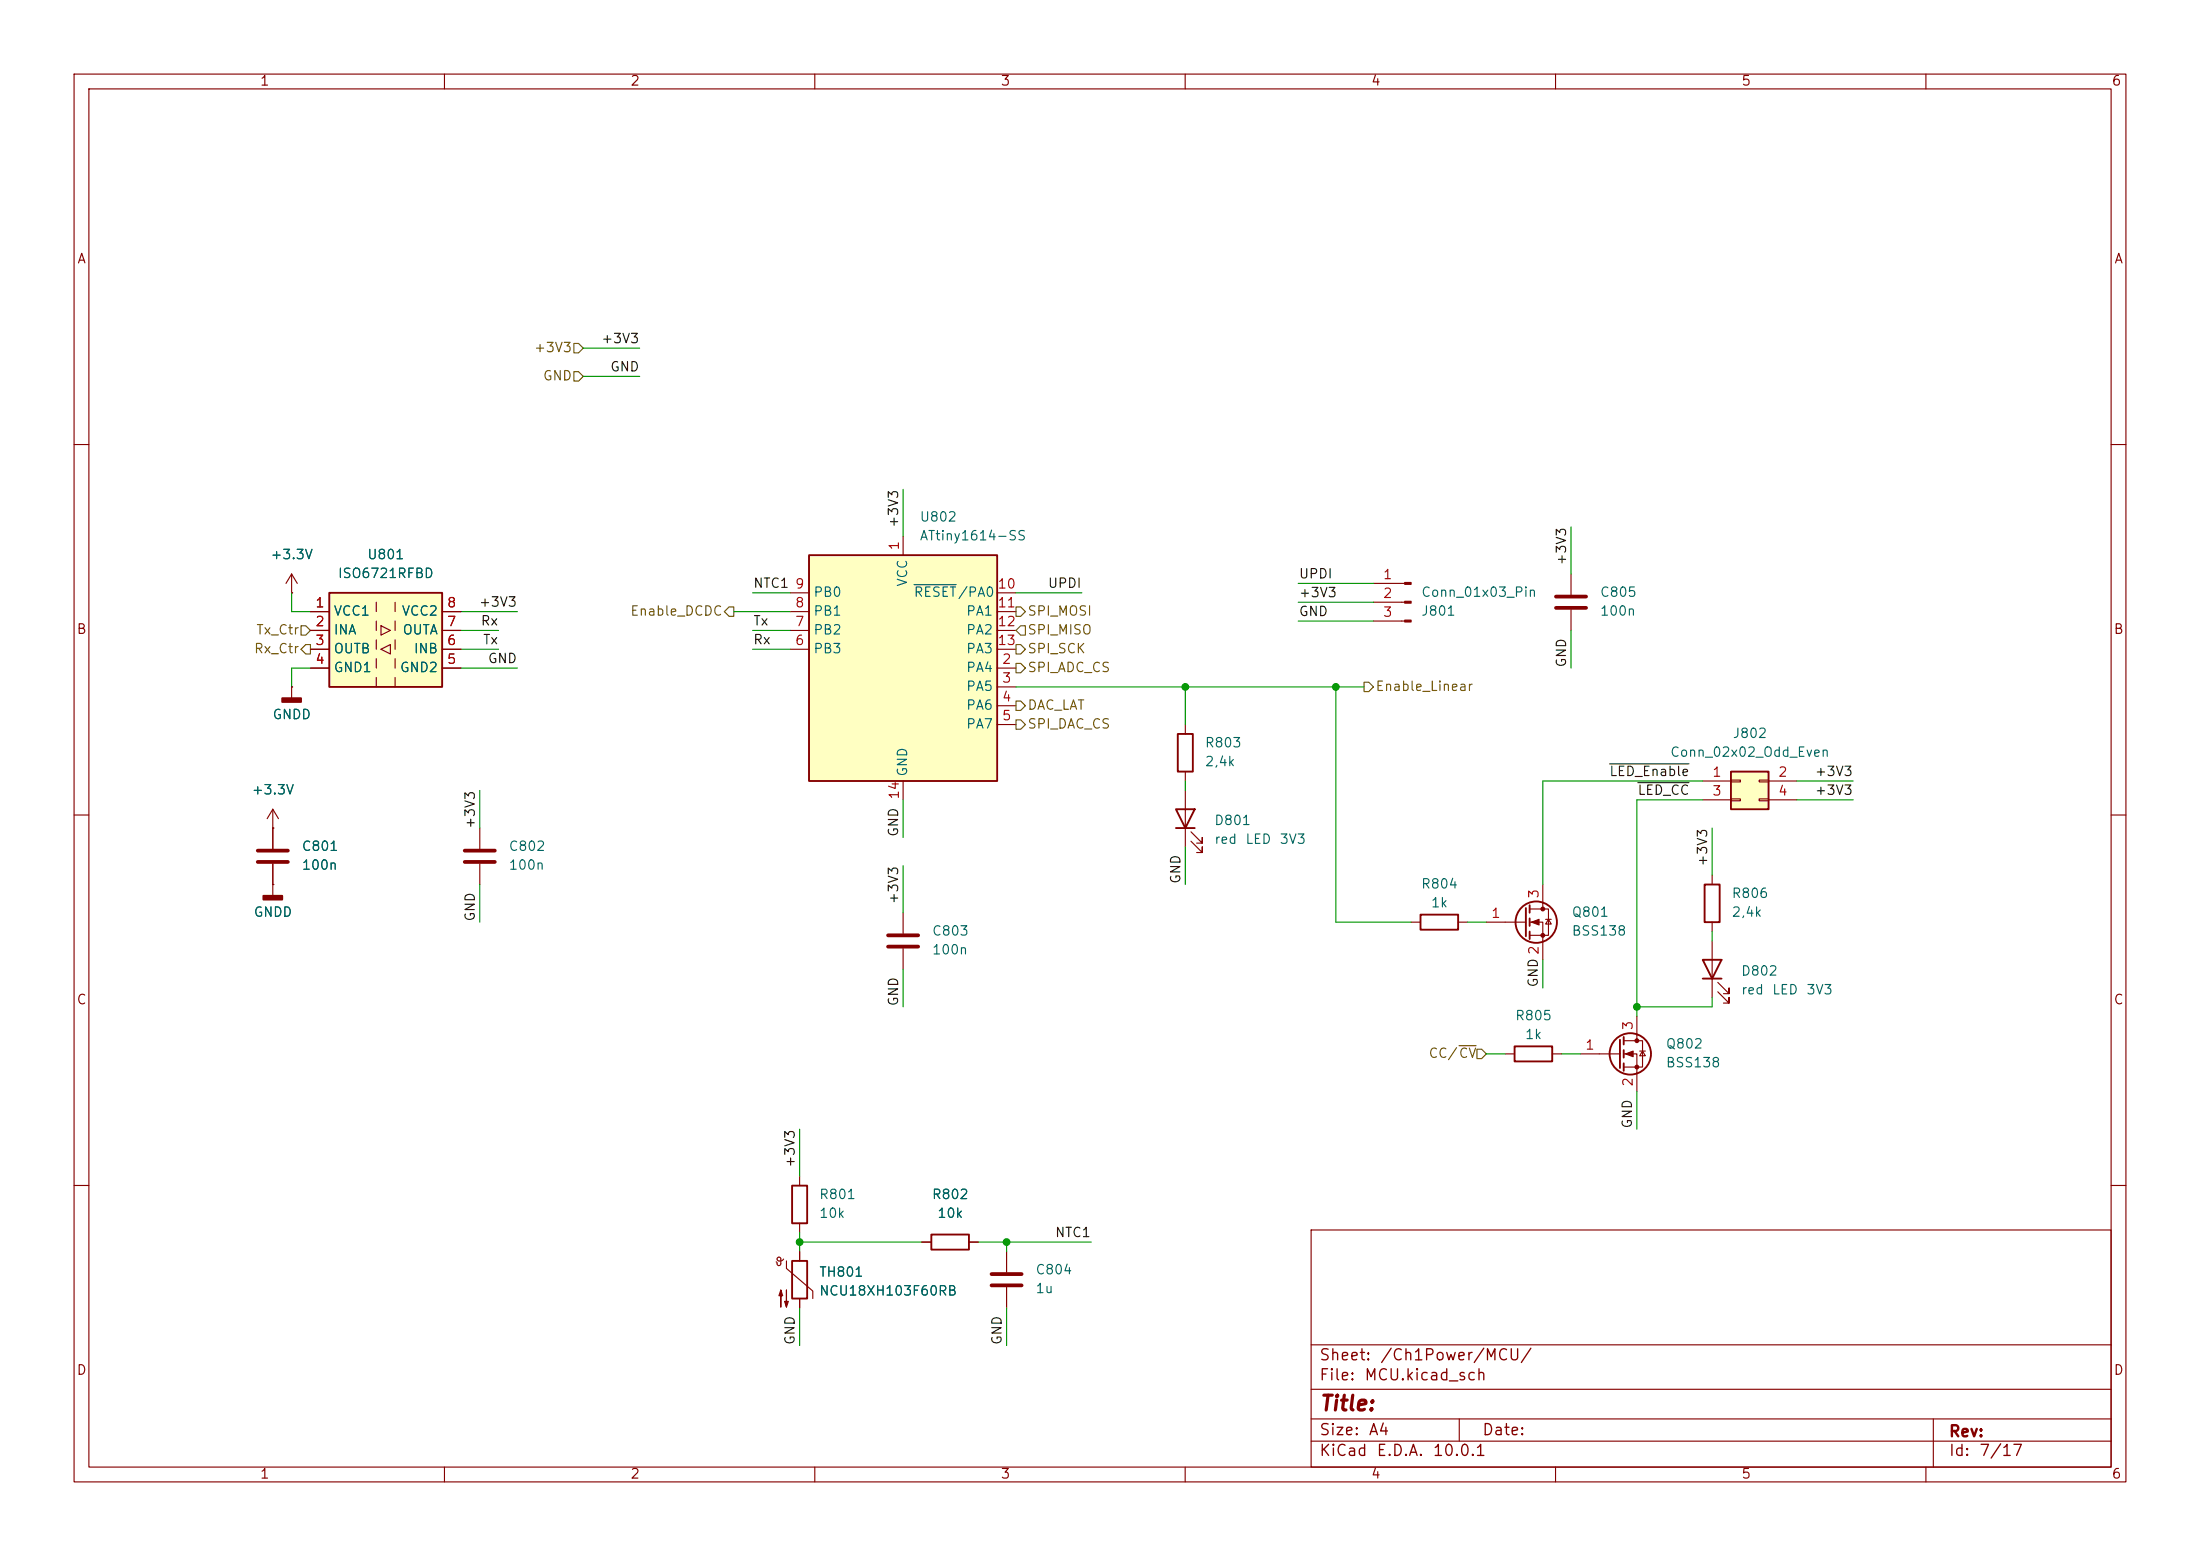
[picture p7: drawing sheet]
<svg xmlns="http://www.w3.org/2000/svg" width="297mm" height="210mm" viewBox="0 0 297 210" stroke-linecap="round" stroke-linejoin="round" font-family="sans-serif">
<g fill="none" stroke="#840000" stroke-width=".15">
<path d="M10 10h277v190h-277zM12 12h273v186h-273zM60 10v2M110 10v2M160 10v2M210 10v2M260 10v2M10 60h2M285 60h2M39.4 92.7h.1M39.4 92.7v1.5M160 97.8v1.3"/>
<path d="M10 110h2M36.8 119.4h.1M36.8 111.8v2.8M36.8 116.6v4.3M64.8 111.8v2.8M64.8 116.6v2.8M160 104.1v1.3M160 106.7v7.6M160.8 113.5l1.5 1.6v-.8v.8h-.8M160.8 112.3l1.5 1.5v-.8v.8h-.8M285 110h2M121.9 123.2v2.8"/>
<path d="M121.9 128v2.8M107.9 158.8v1.2M10 160h2M107.9 165.1v1.3M124.5 167.6h1.2M130.8 167.6h1.3M177 166h108v32h-108zM285 160h2M60 198v2M110 198v2M160 198v2M177 194.5h108"/>
<path d="M177 191.5h108M177 187.5h108M177 181.5h108M197 191.5v3M210 198v2M260 198v2M261 191.5v6.5"/>
</g>
<g fill="#840000" stroke="#840000" stroke-width=".25">
<path d="M38.1 94.2h2.5v.5h-2.5z"/>
<path d="M35.6 120.9h2.5v.5h-2.5z"/>
</g>
<path d="M159 99.1h2v5h-2zM158.7 109.2h2.6l-1.3 2.6zM158.7 111.8h2.6M106.9 160h2.1v5.1h-2.1zM125.7 166.6h5.1v2.1h-5.1z" fill="none" stroke="#840000" stroke-width=".25"/>
<path d="M34.8 114.8h4.1M34.8 116.3h4.1M62.7 114.8h4.1M62.7 116.3h4.1M119.9 126.2h4.1M119.9 127.8h4.1" fill="none" stroke="#840000" stroke-width=".51"/>
<path d="M44.4 80h15.3v12.7h-15.3z" fill="#ffffc2"/>
<path d="M44.4 80h15.3v12.7h-15.3z" fill="none" stroke="#840000" stroke-width=".25"/>
<g fill="none" stroke="#840000" stroke-width=".15">
<path d="M41.9 82.6h2.5M41.9 85.1h2.5M41.9 87.6h2.5M41.9 90.2h2.5M50.8 81.3v1.3M50.8 83.8v1.3M50.8 86.4v1.2M50.8 88.9v1.3M50.8 91.4v1.3M51.4 84.5l1.3 .6-1.3 .6zM51.4 87.6l1.3-.6v1.3zM53.3 81.3v1.3"/>
<path d="M53.3 83.8v1.3M53.3 86.4v1.2M53.3 88.9v1.3M53.3 91.4v1.3M59.7 82.6h2.5M59.7 85.1h2.5M59.7 87.6h2.5M59.7 90.2h2.5"/>
</g>
<path d="M109.2 74.9h25.4v30.5h-25.4z" fill="#ffffc2"/>
<path d="M109.2 74.9h25.4v30.5h-25.4zM204.5 141.2h5v2.1h-5z" fill="none" stroke="#840000" stroke-width=".25"/>
<g fill="none" stroke="#840000" stroke-width=".15">
<path d="M39.4 77.5l-.8 1.2M39.4 77.5l.7 1.2M39.4 77.5v2.5M121.9 72.4v2.5M39.4 80h.1M106.7 87.6h2.5M106.7 85.1h2.5M106.7 82.6h2.5M106.7 80h2.5M134.6 90.2h2.6M134.6 92.7h2.6M134.6 95.3h2.6"/>
<path d="M134.6 97.8h2.6M134.6 87.6h2.6M134.6 85.1h2.6M134.6 82.6h2.6M134.6 80h2.6M36.8 111.8h.1M36.8 109.2l-.7 1.3M36.8 109.2l.8 1.3M36.8 109.2v2.6M121.9 105.4v2.6M203.2 142.2h1.3M209.5 142.2h1.3"/>
<path d="M135.9 168.9v2.8M135.9 173.7v2.8"/>
</g>
<path d="M123.4 78.9h5.7" fill="none" stroke="#006464" stroke-width=".15"/>
<path d="M133.9 172h4M133.9 173.5h4" fill="none" stroke="#840000" stroke-width=".51"/>
<path d="M233.7 104.1h5.1v5.1h-5.1z" fill="#ffffc2"/>
<g fill="none" stroke="#840000" stroke-width=".25">
<path d="M230.1 119.4h2.1v5.1h-2.1zM233.7 104.1h5.1v5.1h-5.1zM191.8 123.4h5v2.1h-5zM206 122.6v3.8M206.5 122.2v1M206.5 124v1M206.5 125.7v1M219.2 140v1M229.9 129.5h2.5l-1.3 2.6zM229.9 132.1h2.5M218.7 140.3v3.8M219.2 141.7v1"/>
<path d="M219.2 143.5v1M106.9 170.2h2.1v5.1h-2.1z"/>
<circle cx="207.4" cy="124.5" r="2.79"/>
<circle cx="220.1" cy="142.2" r="2.79"/>
</g>
<g fill="none" stroke="#840000" stroke-width=".15">
<path d="M185.4 78.7h4.2M212.1 77.5v2.8M39.4 80h.1M39.4 92.7h.1M41.9 82.6h2.5M41.9 85.1h2.5M41.9 87.6h2.5M41.9 90.2h2.5M59.7 82.6h2.5M59.7 85.1h2.5M59.7 87.6h2.5M59.7 90.2h2.5"/>
<path d="M185.4 81.3h4.2M185.4 83.8h4.2M212.1 82.3v2.8M36.8 119.4h.1M36.8 111.8h.1M36.8 111.8v2.8M36.8 116.6v2.8M208.3 119.4v3.3M229.9 105.4h3.8M229.9 108h3.8M231.1 118.1v1.3M233.7 105.3h1.2v.2h-1.2z"/>
<path d="M233.7 107.8h1.2v.3h-1.2zM237.5 105.3h1.3v.2h-1.3zM237.5 107.8h1.3v.3h-1.3zM238.8 105.4h3.8M238.8 108h3.8M190.5 124.5h1.3M196.8 124.5h1.3M200.7 124.5h5.3M206.5 122.7h2.5v3.5h-2.5M206.5 124.5h1.8v5M208.7 124.1h.7M209 124.1l.4 .6h-.7z"/>
<path d="M221 137.2v3.3M231.1 124.5v1.2M231.1 127v7.6M231.9 133.9l1.5 1.5v-.8v.8h-.7M231.9 132.6l1.5 1.5v-.7v.7h-.7M213.4 142.2h5.3M219.2 140.5h2.5v3.5h-2.5M219.2 142.2h1.8v5.1M221.4 141.9h.7M221.7 141.9l.4 .6h-.7zM105.8 169.9a.44 .44 0 0 1-.5 .4 .44 .44 0 0 1-.4-.5l.2-.1 .3 .1v.9l-.2 .1h-.2l-.2-.5M106.2 170.2v1l3.5 3v1.1"/>
<path d="M107.9 168.9v1.3M107.9 175.3v1.2M124.5 167.6h1.2M130.8 167.6h1.3"/>
</g>
<g fill="#840000" stroke="#840000" stroke-width=".15">
<path d="M189.6 78.6h.9v.3h-.9z"/>
<path d="M189.6 81.2h.9v.2h-.9z"/>
<path d="M189.6 83.7h.9v.2h-.9z"/>
<path d="M105.4 174.1l.3 .8h-.5l.2-.8v2.3z"/>
<path d="M106.2 174.1v2.3l-.3-.8h.5l-.2 .8z"/>
<path d="M206.8 124.5l1-.4v.7z"/>
<path d="M219.5 142.2l1-.3v.7z"/>
<circle cx="208.3" cy="122.7" r=".25"/>
<circle cx="208.3" cy="126.2" r=".25"/>
<circle cx="221" cy="140.5" r=".25"/>
<circle cx="221" cy="144" r=".25"/>
</g>
<path d="M210.1 80.5h4M210.1 82h4" fill="none" stroke="#840000" stroke-width=".51"/>
<g fill="none" stroke="#725600" stroke-width=".15">
<path d="M77.5 50.2h.6l.6 .6-.6 .6h-.6zM77.5 46.4h.6l.6 .6-.6 .6h-.6zM40.6 84.5h.7l.6 .6-.6 .6h-.7zM41.3 87h.6v1.3h-.6l-.7-.7zM98.4 81.9h.7v1.3h-.7l-.6-.6zM137.2 85.1l.6-.6h.6v1.2h-.6zM137.2 81.9h.6l.6 .7-.6 .6h-.6zM137.2 87h.6l.6 .6-.6 .7h-.6zM137.2 89.5h.6l.6 .7-.6 .6h-.6zM137.2 94.6h.6l.6 .7-.6 .6h-.6zM137.2 97.2h.6l.6 .6-.6 .6h-.6zM184.1 92.1h.7l.6 .6-.6 .6h-.7z"/>
<path d="M197 141.1h2.3M199.4 141.6h.6l.7 .6-.7 .7h-.6z"/>
</g>
<path d="M217.3 103.1h10.7M221.1 105.6h6.9" fill="none" stroke="#0f0f0f" stroke-width=".15"/>
<g fill="none" stroke="#009600" stroke-width=".15">
<path d="M78.7 50.8h7.7M78.7 47h7.7M121.9 66v6.4M175.3 78.7h10.1M212.1 71.1v6.4M39.4 80v2.6h2.5M41.9 90.2h-2.5v2.5M62.2 82.6h7.6M62.2 87.6h5.1M62.2 90.2h7.6M62.2 85.1h5.1M99.1 82.6h7.6"/>
<path d="M101.6 87.6h5.1M101.6 80h5.1M101.6 85.1h5.1M137.2 92.7h46.9M137.2 80h8.8M160 92.7v5.1M175.3 81.3h10.1M175.3 83.8h10.1M180.3 92.7v31.8h10.2M212.1 85.1v5.1M64.8 106.7v5.1M64.8 119.4v5.1"/>
<path d="M121.9 108v5M121.9 116.8v6.4M160 105.4v1.3M160 114.3v5.1M229.9 108h-8.9v29.2M229.9 105.4h-21.6v14M231.1 111.8v6.3M242.6 108h7.6M242.6 105.4h7.6M121.9 130.8v5.1M198.1 124.5h2.6M208.3 129.5v3.9"/>
<path d="M231.1 134.6v1.3h-10.1M231.1 125.7v1.3M107.9 152.4v6.4M200.7 142.2h2.5M210.8 142.2h2.6M221 147.3v5.1M107.9 166.4v2.5M107.9 176.5v5.1M107.9 167.6h16.6M132.1 167.6h15.2M135.9 167.6v1.3M135.9 176.5v5.1"/>
</g>
<g fill="#009600" stroke="#009600" stroke-width=".14">
<circle cx="180.3" cy="92.7" r=".46"/>
<circle cx="160" cy="92.7" r=".46"/>
<circle cx="135.9" cy="167.6" r=".46"/>
<circle cx="107.9" cy="167.6" r=".46"/>
<circle cx="221" cy="135.9" r=".46"/>
</g>
<text font-size="2" fill="#840000" x="178" y="190.9">Title:</text>
<g font-size="1.5" fill="#840000">
<text x="178" y="184">Sheet:</text>
<text x="186.2" y="184">/Ch1Power/MCU/</text>
<text x="178" y="186.7">File:</text>
<text x="184.1" y="186.7">MCU.kicad_sch</text>
<text x="178" y="196.9">KiCad</text>
<text x="178" y="194.1">Size:</text>
<text x="184.7" y="194.1">A4</text>
<text x="185.7" y="196.9">E.D.A.</text>
<text x="193.3" y="196.9">10.0.1</text>
<text x="200" y="194.1">Date:</text>
<text x="263" y="194.3">Rev:</text>
<text x="263" y="196.9">Id:</text>
<text x="267.1" y="196.9">7/17</text>
</g>
<g font-size="1.3" fill="#840000">
<text x="35" y="11.9">1</text>
<text x="85" y="11.9">2</text>
<text x="135" y="11.9">3</text>
<text x="185" y="11.9">4</text>
<text x="235" y="11.9">5</text>
<text x="285" y="11.9">6</text>
<text x="10.3" y="35.9">A</text>
<text x="285.3" y="35.9">A</text>
<text x="10.3" y="85.9">B</text>
<text x="285.3" y="85.9">B</text>
<text x="10.3" y="135.9">C</text>
<text x="285.3" y="135.9">C</text>
<text x="10.3" y="185.9">D</text>
<text x="285.3" y="185.9">D</text>
<text x="35" y="199.9">1</text>
<text x="85" y="199.9">2</text>
<text x="135" y="199.9">3</text>
<text x="185" y="199.9">4</text>
<text x="235" y="199.9">5</text>
<text x="285" y="199.9">6</text>
</g>
<g font-size="1.3" fill="#725600">
<text x="72" y="47.9">+3V3</text>
<text x="73.2" y="51.7">GND</text>
<text x="85" y="83.4">Enable_DCDC</text>
<text x="138.6" y="83.4">SPI_MOSI</text>
<text x="34.2" y="88.5">Rx_Ctr</text>
<text x="34.5" y="86">Tx_Ctr</text>
<text x="138.6" y="86">SPI_MISO</text>
<text x="138.6" y="88.5">SPI_SCK</text>
<text x="138.6" y="91">SPI_ADC_CS</text>
<text x="185.6" y="93.6">Enable_Linear</text>
<text x="138.6" y="96.1">DAC_LAT</text>
<text x="138.6" y="98.7">SPI_DAC_CS</text>
<text x="192.8" y="143.1">CC/CV</text>
</g>
<g font-size="1.3" fill="#0f0f0f">
<text x="81.1" y="46.6">+3V3</text>
<text x="82.3" y="50.5">GND</text>
<text x="121.6" y="71.3" transform="rotate(-90 121.6 71.3)">+3V3</text>
<text x="211.7" y="76.4" transform="rotate(-90 211.7 76.4)">+3V3</text>
<text x="64.6" y="82.2">+3V3</text>
<text x="101.6" y="79.7">NTC1</text>
<text x="141.4" y="79.7">UPDI</text>
<text x="175.3" y="83.5">GND</text>
<text x="175.3" y="80.9">+3V3</text>
<text x="175.3" y="78.4">UPDI</text>
<text x="64.8" y="84.7">Rx</text>
<text x="65.1" y="87.3">Tx</text>
<text x="65.8" y="89.8">GND</text>
<text x="101.6" y="84.7">Tx</text>
<text x="101.6" y="87.3">Rx</text>
<text x="211.7" y="90.2" transform="rotate(-90 211.7 90.2)">GND</text>
<text x="217.2" y="105.1">LED_Enable</text>
<text x="221" y="107.6">LED_CC</text>
<text x="244.9" y="105.1">+3V3</text>
<text x="244.9" y="107.6">+3V3</text>
<text x="64.4" y="112" transform="rotate(-90 64.4 112)">+3V3</text>
<text x="121.6" y="113" transform="rotate(-90 121.6 113)">GND</text>
<text x="159.7" y="119.4" transform="rotate(-90 159.7 119.4)">GND</text>
<text x="230.8" y="117" transform="rotate(-90 230.8 117)">+3V3</text>
<text x="64.4" y="124.5" transform="rotate(-90 64.4 124.5)">GND</text>
<text x="121.6" y="122.1" transform="rotate(-90 121.6 122.1)">+3V3</text>
<text x="121.6" y="135.9" transform="rotate(-90 121.6 135.9)">GND</text>
<text x="207.9" y="133.4" transform="rotate(-90 207.9 133.4)">GND 2</text>
<text x="220.6" y="152.4" transform="rotate(-90 220.6 152.4)">GND</text>
<text x="107.6" y="157.7" transform="rotate(-90 107.6 157.7)">+3V3</text>
<text x="142.3" y="167.3">NTC1</text>
<text x="107.6" y="181.6" transform="rotate(-90 107.6 181.6)">GND</text>
<text x="135.5" y="181.6" transform="rotate(-90 135.5 181.6)">GND</text>
</g>
<g font-size="1.3" fill="#006464">
<text x="124.1" y="70.7">U802</text>
<text x="36.4" y="75.8">+3.3V</text>
<text x="49.5" y="75.8">U801</text>
<text x="124.1" y="73.3">ATtiny1614-SS</text>
<text x="45" y="83.4">VCC1</text>
<text x="45.5" y="78.3">ISO6721RFBD</text>
<text x="54.1" y="83.4">VCC2</text>
<text x="109.7" y="83.4">PB1</text>
<text x="109.7" y="80.9">PB0</text>
<text x="122.8" y="79.3" transform="rotate(-90 122.8 79.3)">VCC</text>
<text x="123.3" y="80.9">RESET/PA0</text>
<text x="130.3" y="83.4">PA1</text>
<text x="191.8" y="83.4">J801</text>
<text x="191.8" y="80.9">Conn_01x03_Pin</text>
<text x="215.9" y="80.9">C805</text>
<text x="215.9" y="83.4">100n</text>
<text x="45" y="86">INA</text>
<text x="45" y="88.5">OUTB</text>
<text x="54.3" y="86">OUTA</text>
<text x="55.8" y="88.5">INB</text>
<text x="109.7" y="88.5">PB3</text>
<text x="109.7" y="86">PB2</text>
<text x="130.3" y="86">PA2</text>
<text x="130.3" y="88.5">PA3</text>
<text x="45" y="91">GND1</text>
<text x="53.9" y="91">GND2</text>
<text x="130.3" y="91">PA4</text>
<text x="130.3" y="93.6">PA5</text>
<text x="36.7" y="97.4">GNDD</text>
<text x="130.3" y="96.1">PA6</text>
<text x="130.3" y="98.7">PA7</text>
<text x="162.6" y="101.2">R803</text>
<text x="233.8" y="99.9">J802</text>
<text x="33.9" y="107.5">+3.3V</text>
<text x="122.8" y="104.9" transform="rotate(-90 122.8 104.9)">GND</text>
<text x="162.6" y="103.7">2,4k</text>
<text x="225.4" y="102.5">Conn_02x02_Odd_Even</text>
<text x="163.8" y="111.7">D801</text>
<text x="40.6" y="115.2">C801</text>
<text x="40.6" y="117.7">100n</text>
<text x="68.6" y="115.2">C802</text>
<text x="68.6" y="117.7">100n</text>
<text x="163.8" y="114.2">red</text>
<text x="168" y="114.2">LED</text>
<text x="172.7" y="114.2">3V3</text>
<text x="34.2" y="124.1">GNDD</text>
<text x="191.8" y="120.2">R804</text>
<text x="193.1" y="122.8">1k</text>
<text x="212.1" y="124.1">Q801</text>
<text x="233.7" y="121.5">R806</text>
<text x="233.7" y="124.1">2,4k</text>
<text x="125.7" y="126.6">C803</text>
<text x="125.7" y="129.1">100n</text>
<text x="212.1" y="126.6">BSS138</text>
<text x="235" y="132">D802</text>
<text x="235" y="134.5">red</text>
<text x="239.2" y="134.5">LED</text>
<text x="243.8" y="134.5">3V3</text>
<text x="204.5" y="138">R805</text>
<text x="205.8" y="140.6">1k</text>
<text x="224.8" y="141.8">Q802</text>
<text x="224.8" y="144.4">BSS138</text>
<text x="110.5" y="162.2">R801</text>
<text x="110.5" y="164.7">10k</text>
<text x="125.7" y="162.2">R802</text>
<text x="126.4" y="164.7">10k</text>
<text x="110.5" y="172.6">TH801</text>
<text x="139.7" y="172.3">C804</text>
<text x="110.5" y="175.2">NCU18XH103F60RB</text>
<text x="139.7" y="174.9">1u</text>
</g>
<g font-size="1.3" fill="#a90000">
<text x="121.7" y="74.4" transform="rotate(-90 121.7 74.4)">1</text>
<text x="42.5" y="82.3">1</text>
<text x="60.3" y="82.3">8</text>
<text x="107.2" y="82.3">8</text>
<text x="107.2" y="79.8">9</text>
<text x="134.6" y="79.8">10</text>
<text x="134.6" y="82.3">11</text>
<text x="186.6" y="78.5">1</text>
<text x="186.6" y="81">2</text>
<text x="186.6" y="83.6">3</text>
<text x="42.5" y="84.8">2</text>
<text x="42.5" y="87.4">3</text>
<text x="42.5" y="89.9">4</text>
<text x="60.3" y="89.9">5</text>
<text x="60.3" y="87.4">6</text>
<text x="60.3" y="84.8">7</text>
<text x="107.2" y="87.4">6</text>
<text x="107.2" y="84.8">7</text>
<text x="134.6" y="84.8">12</text>
<text x="134.6" y="87.4">13</text>
<text x="135.2" y="89.9">2</text>
<text x="135.2" y="92.5">3</text>
<text x="135.2" y="95">4</text>
<text x="135.2" y="97.5">5</text>
<text x="121.7" y="108" transform="rotate(-90 121.7 108)">14</text>
<text x="231.1" y="105.2">1</text>
<text x="231.1" y="107.7">3</text>
<text x="240" y="105.2">2</text>
<text x="240" y="107.7">4</text>
<text x="201.2" y="124.2">1</text>
<text x="208" y="121.4" transform="rotate(-90 208 121.4)">3</text>
<text x="213.9" y="142">1</text>
<text x="220.7" y="139.1" transform="rotate(-90 220.7 139.1)">3</text>
<text x="220.7" y="146.8" transform="rotate(-90 220.7 146.8)">2</text>
</g>
</svg>
